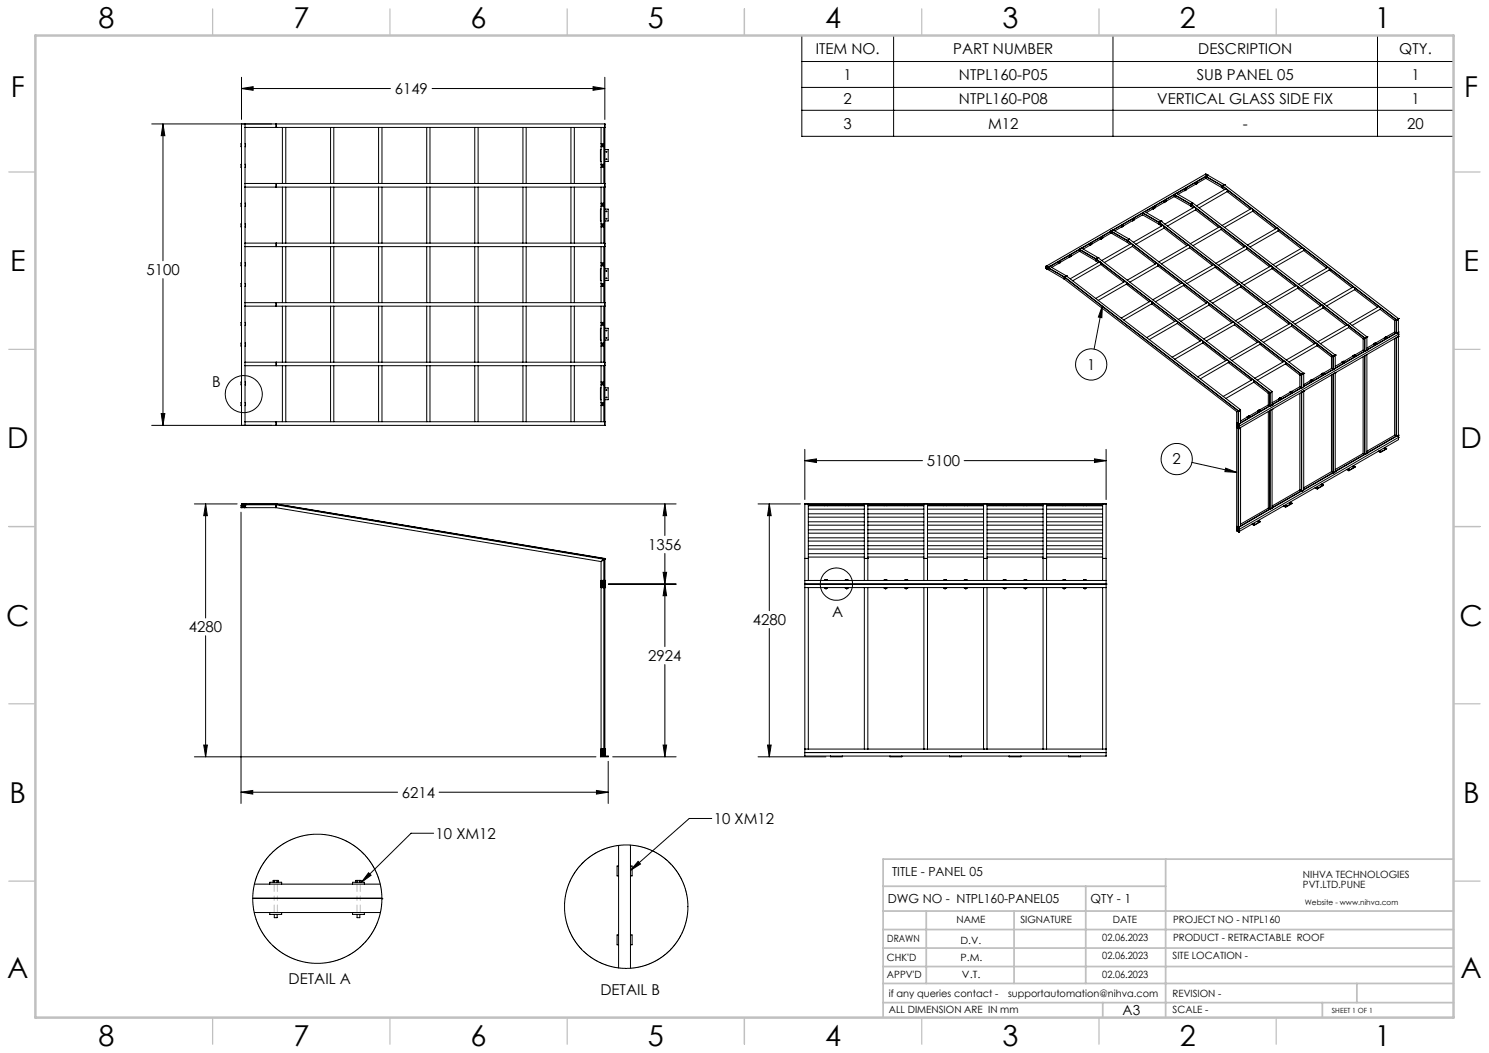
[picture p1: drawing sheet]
<svg xmlns="http://www.w3.org/2000/svg" width="420mm" height="297mm" viewBox="0 0 420 297" stroke-linecap="round" stroke-linejoin="round" font-family="sans-serif">
<g fill="none" stroke="#000" stroke-width=".28">
<path d="M226.2 10h183.8v28.4h-183.8zM226.2 17.4h183.8M252.1 10v28.4M313.9 10v28.4M388.5 10v28.4M46 35l.5 3.3h-1zM46 35v38.6M68.1 25l3.3-.6v1.1zM68.1 21.8v11.9M68.1 25h42M68.2 35v85M69.1 35h.1"/>
<path d="M69.1 35.9h.1M69.1 35v84.9M69.1 35.9h101.5M77.9 35h.1M77.9 35.9h.1M77.9 35v.9M79.7 35.9v15.8M80.6 35.9v15.8M93.2 35.9v15.8M94.2 35.9v15.8M106.8 35.9v15.8M107.7 35.9v15.8"/>
<path d="M120.4 35.9v15.8M121.3 35.9v15.8M121.9 25h48.7M133.9 35.9v15.8M134.9 35.9v15.8M147.5 35.9v15.8M148.4 35.9v15.8M161 35.9v15.8M162 35.9v15.8M167.3 24.4l3.3 .6-3.3 .5zM169.5 35.9v15.8M170.3 35.9v15.8"/>
<path d="M170.5 35.9v15.8M170.6 35.9h.1M170.6 35h.1M170.6 35h-127.8M170.6 21.8v11.9M170.6 35v85M226.2 24.7h183.8M226.2 31.1h183.8M68.1 40.5h-.1l.1 .9M68.1 46.4h-.1l.1 .8M68.1 57.3h-.1l.1 .9M69.1 52.7v.1"/>
<path d="M69.1 51.7v.1M69.1 52.8h101.5M69.1 51.7h101.5M69.1 57.3h.2l-.2 .9M69.1 40.5h.2l-.2 .9M69.1 46.4h.2l-.2 .8M77.9 52.7v.1M77.9 51.7v.1M77.9 51.8v.9M79.7 52.8v15.8M80.6 52.8v15.8M93.2 52.8v15.8"/>
<path d="M94.2 52.8v15.8M106.8 52.8v15.8M107.7 52.8v15.8M120.4 52.8v15.8M121.3 52.8v15.8M133.9 52.8v15.8M134.9 52.8v15.8M147.5 52.8v15.8M148.4 52.8v15.8M161 52.8v15.8M162 52.8v15.8M169.5 52.8v15.8"/>
<path d="M169.5 42.2h-.1v3.3h.1M169.5 59h-.1v3.3h.1M169.5 57.3h.7v.9h-.7M169.5 46.4h.7v.8h-.7M169.5 40.5h.7v.9h-.7M169.7 40.8h.3v.2l-.1 .1zM169.7 46.7h.3v.2h-.3zM169.7 57.6h.3v.3h-.3zM170.3 52.8v15.8M170.5 52.8v15.8M170.6 52.7h.1M170.6 51.7h.1"/>
<path d="M170.6 42.2h1v3.3h-1M170.6 59h1v3.3h-1M322.8 59.7l-.5 .3M322.8 59.7h.1M322.8 59.7l4.7 2.7M325.3 58.9l-1.9 1.1M325.3 58.5h.1M325.3 58.9h.1M325.3 58.5v.4M325.5 58.6h.1zM325.5 58.6h.1M325.8 58.3l-.5 .2"/>
<path d="M325.8 58.3v.4l-.5 .2M328.3 57.1l-2.5 1.5M328.3 56.7v.4M328.3 56.7l.1 .1M328.3 57.1h.1M328.4 56.8v.3M328.7 56.8h.1M328.6 56.8h.1M328.9 56.5v.4l-.5 .2M328.9 56.5l-.6 .2M328.9 56.5l-.5 .3M331.2 54.8h.1"/>
<path d="M331.2 54.9h.1M331.2 55h.1M331.2 55.5h.1M331.2 54.9l4.7 2.6M331.2 55l4.7 2.6M331.2 55.5l4.6 2.6M331.2 54.9l-8.3 4.8M331.2 55.5l-2.3 1.3M331.2 54.8v.1M331.2 55v.5M331.3 54.9l-8.4 4.8M331.3 54.9l-.1 .1"/>
<path d="M331.8 54.5l-.6 .3M331.8 54.5l4.6 2.7M334.2 53.7l-1.9 1.1M334.2 53.3v.1M334.2 53.8h.1M334.2 53.3v.5M334.2 53.4v.4M334.4 53.4h.1M334.7 53.1l-.5 .2M334.7 53.1l-.5 .3M334.7 53.1v.4l-.5 .3M335.8 58.1h.1"/>
<path d="M335.8 58.1l.7 .5M335.9 57.5h.1M335.9 57.6l-.1 .5M335.9 57.6h.1M335.9 57.5l49.1 37.8M335.9 57.6l1 .8M336 57.6h-.1M336.4 57.2h.1M336.4 57.2l-.5 .3M336.4 57.2l49.2 37.8M336.9 58.4l.4 .3M336.9 58.4l-8.3 4.8"/>
<path d="M337.2 59.2l6.5 5M337.2 59.2l-7.9 4.5M337.3 52l-2.6 1.4M337.3 52h.1M337.3 51.6v.4M337.3 51.6h.1M337.3 58.7v.1M337.3 58.7l6.8 5.3M337.3 58.8l-.1 .4M337.5 51.6h.1M337.8 51.4l-.5 .2M337.8 51.4v.3l-.5 .3"/>
<path d="M340.1 49.7h.1M340.1 49.8h.1M340.1 50.3h.1M340.1 49.7l4.7 2.7M340.1 50.3l4.6 2.7M340.1 49.8l-8.2 4.8M340.1 49.7l-8.3 4.8M340.1 50.3l-2.3 1.3M340.1 49.8v.5M340.1 49.8l4.7 2.7M340.6 49.4l-.5 .3M340.6 49.4h.1"/>
<path d="M340.6 49.4l-.5-.3-45 26M340.6 49.4l4.7 2.7M344.7 52.9v.1M344.7 53l.7 .5M344.8 52.5h.1M344.8 52.4h.1M344.8 52.4l49.1 37.8M344.8 52.5l-.1 .4M344.8 52.3v.1M344.8 52.5l1 .8M344.9 52.5h-.1M345.3 52.1h.1"/>
<path d="M345.3 52.1l49.1 37.7M345.3 52.1l-.5 .2M345.8 53.3l.4 .3M345.8 53.3l-8.3 4.8M346.1 54h.1M346.1 54l6.5 5M346.1 54l-7.9 4.6M346.2 53.6l6.8 5.2M346.2 53.6l-.1 .4M353 58.8l.4 .3-.1 .5M353 58.8h.1M353 58.8l-8.3 4.8"/>
<path d="M353.3 59.6h.1M353.3 59.6l6.5 5M353.3 59.6l-7.9 4.5M353.4 59.1l6.8 5.2M46 78.6v41.4M68.1 63.1h-.1l.1 .9M68.1 74.1h-.1l.1 .9M68.1 80h-.1l.1 .8M69.1 69.5v.1M69.1 69.6h101.5M69.1 68.6h101.5M69.1 74.1h.2l-.2 .9"/>
<path d="M69.1 63.1h.2l-.2 .9M69.1 80h.2l-.2 .8M77.9 69.5v.1M77.9 68.6v.9M79.7 69.6v15.8M80.6 69.6v15.8M93.2 69.6v15.8M94.2 69.6v15.8M106.8 69.6v15.8M107.7 69.6v15.8M120.4 69.6v15.8M121.3 69.6v15.8"/>
<path d="M133.9 69.6v15.8M134.9 69.6v15.8M147.5 69.6v15.8M148.4 69.6v15.8M161 69.6v15.8M162 69.6v15.8M169.5 69.6v15.8M169.5 75.8h-.1v3.3h.1M169.5 74.1h.7v.9h-.7M169.5 63.1h.7v.9h-.7M169.5 80h.7v.8h-.7M169.7 63.5l.2-.1 .1 .3h-.3z"/>
<path d="M169.7 74.5l.2-.1 .1 .2h-.3zM170.3 69.6v15.8M170.5 69.6v15.8M170.6 69.5h.1M170.6 68.6h.1M170.6 75.8h1v3.3h-1M295 75.7h.1M295 75.2h.1M295 75.1h.1M295.1 75.1h.1M295.1 75.3h.1M295.1 75.7h.1"/>
<path d="M295.1 75.7v.1M295.1 75.2l-.1 .5M295.1 75.1l.1 .1M295.1 75.1l.5 .3M295.1 75.8h.1M295.2 75.2h.1M295.2 75.7h.1M295.2 75.8h.1M295.2 75.3h.1M295.2 75.4h.1M295.2 75.3v.1M295.2 75.7v.1"/>
<path d="M295.2 75.2h-.2M295.2 75.7l-.1 .1M295.2 75.8l.3 .1M295.2 75.6l-.1 .1M295.2 75.2v.6M295.2 75.2l.1 .1M295.2 75.8l.1 .1M295.3 75.9h.1M295.3 75.3h.1M295.3 75.3v.6M295.4 75.3h.1M295.4 75.5h.1"/>
<path d="M295.4 75.9h.1M295.4 75.3v.6M295.4 75.5l.2 .1M295.5 75.3h.1M295.5 75.9h.1M295.5 75.5h.1M295.5 75.6h.1M295.5 75.3l.1 .1M295.5 75.5l.1 .1M295.5 75.5v.1M295.5 75.9v.1M295.6 75.4h.1"/>
<path d="M295.6 76h.1M295.6 75.6h.1M295.6 76l4.6 2.7M295.6 75.5h.1M295.6 75.4l4.6 2.7M295.6 75.5v.1M295.6 75.8l-.1 .1M295.6 75.5v.5M295.6 75.5l4.6 2.7M296.1 75.1l-.5 .3M296.1 75.1h.1M296.1 75.1l4.6 2.7"/>
<path d="M298.5 74.3l-1.8 1.1M298.5 73.9l.1 .1M298.5 74.3l.1 .1M298.5 73.9v.4M298.6 74v.4M298.8 74v.1zM298.8 74h.1M299 73.7l-.5 .2M299 73.7l-.4 .3M299 73.7v.4l-.4 .3M300.2 78.7h.1M300.2 78.7l48.6 37.4"/>
<path d="M300.2 78.2h.1M300.2 78.2v.5M300.2 78.1h.1M300.2 78.1l49.2 37.8M300.2 78.2l49 37.7M300.3 78.2h-.1M300.7 77.8h.1M300.7 77.8l49.2 37.8M300.7 77.8l-.5 .3M301.6 72.5l-2.6 1.5M301.6 72.1l.1 .1M301.6 72.5l.1 .1"/>
<path d="M301.6 72.1v.4M301.7 72.2v.4M301.9 72.2h.1M302.1 71.9l-.4 .3M302.1 71.9v.4l-.4 .3M302.1 71.9l-.5 .2M304.5 70.2v.1M304.5 70.3h.1M304.5 70.4h.1M304.5 70.9h.1M304.5 70.3l4.6 2.7M304.5 70.4l4.6 2.7"/>
<path d="M304.5 70.9l4.6 2.7M304.5 70.3l-8.4 4.8M304.5 70.9l-2.4 1.3M304.5 70.4v.5M304.5 70.4l-8.3 4.8M305 70l-.5 .2M305 70h.1M305 70l4.7 2.6M307.4 69.2l-1.9 1.1M307.4 68.8h.1M307.4 69.2h.1M307.4 68.8v.4"/>
<path d="M307.5 68.8v.4M307.7 68.9h.1M307.9 68.6v.4l-.4 .2M307.9 68.6l-.4 .2M307.9 68.6l-.5 .2M309.1 73.6h.1M309.1 73.6l.7 .5M309.1 73.1h.1M309.1 73h.1M309.1 73l49.1 37.7M309.1 73.1l1.1 .8M309.1 73.1v.5"/>
<path d="M309.2 72.9l-.1 .1M309.2 73.1h.1M309.7 72.6h.1M309.7 72.6l49.1 37.8M309.7 72.6l-.5 .3M310.2 73.9h.1M310.2 73.9l-8.3 4.7M310.2 73.9l.4 .3M310.5 74.6h.1M310.5 74.6l6.5 5M310.5 74.6l-7.9 4.6M310.5 67.4l-2.6 1.5"/>
<path d="M310.5 67h.1M310.5 67l.1 .4M310.6 74.2h.1M310.6 74.2l6.8 5.2M310.6 74.2l-.1 .4M310.6 67v.4M310.9 67.1h.1M310.8 67v.1M311 66.8l-.4 .2M311 66.8v.4l-.4 .2M311 66.8l-.5 .2M313.4 65.1h.1"/>
<path d="M313.4 65.2h.1M313.4 65.3h.1M313.4 65.7h.1M313.4 65.2l4.7 2.6M313.4 65.3l4.7 2.6M313.4 65.7l4.6 2.7M313.4 65.2l-8.4 4.8M313.4 65.7l-2.4 1.4M313.4 65.1v.1M313.4 65.3v.4M313.5 65.2l-8.4 4.8M313.5 65.2l-.1 .1"/>
<path d="M313.9 64.8h.1M313.9 64.8l4.7 2.7M313.9 64.8l-.5 .3M316.3 64l-1.8 1.1M316.3 63.6l.1 .1M316.3 64l.1 .1M316.3 63.6v.4M316.4 63.7v.4M316.6 63.8h.1M316.9 63.4l-.6 .2M316.9 63.4l-.5 .3M316.9 63.4v.4l-.5 .3"/>
<path d="M317.3 79.4h.1M317.3 79.4l-8.2 4.8M317.4 79.4l.3 .3M317.7 79.7v.4M317.7 79.7l6.9 5.2M318 68.4h.1M318 67.9h.1M318 68.4l.7 .5M318 67.9v.5M318.1 67.8h.1M318.1 67.8l49.1 37.8M318.1 67.9l1 .8"/>
<path d="M318.1 67.9h.1M318.6 67.5h.1M318.6 67.5l-.5 .3M318.6 67.5l49.1 37.8M319.1 68.7l.4 .4M319.1 68.7l-8.3 4.8M319.4 69.5h.1M319.4 69.5l6.5 5M319.4 69.5l-7.9 4.5M319.4 62.2l-2.5 1.5M319.4 61.8l.1 .1M319.4 61.8l.1 .5"/>
<path d="M319.5 69l6.7 5.3M319.5 69.1l-.1 .4M319.5 61.9v.4M319.7 61.9h.1M319.9 61.6v.5l-.4 .2M319.9 61.6l-.4 .3M319.9 61.6l-.5 .2M322.3 60h.1M322.3 60.1h.1M322.3 60.6h.1M322.3 60l4.7 2.7M322.3 60.6l4.6 2.6"/>
<path d="M322.3 60l-8.4 4.8M322.3 60.6l-2.4 1.3M322.3 60.1v.5M322.3 60.1l4.7 2.7M322.4 60l-8.4 4.9M322.4 60.1h-.1M326.2 74.3h.1M326.2 74.3l-8.2 4.7M326.3 74.3l.4 .3M326.6 75h.1M326.6 75l6.5 5M326.6 75l-7.9 4.6"/>
<path d="M326.7 74.6l6.7 5.2M326.7 74.6l-.1 .4M326.9 63.2h.1M326.9 63.2l.7 .6M327 62.8h.1M327 62.7h.1M327 62.7l49.1 37.8M327 62.8l1 .8M327 62.8l-.1 .4M327 62.6v.1M327.1 62.8h-.1M327.5 62.4h.1"/>
<path d="M327.5 62.4l49.1 37.8M327.5 62.4l-.5 .2M328 63.6h.1M328 63.6l-8.3 4.7M328 63.6l.4 .3M328.3 64.3l6.5 5M328.3 64.3l-7.9 4.6M328.3 64.3h.1M328.4 63.9h.1M328.4 63.9l6.8 5.2M328.4 63.9l-.1 .4M333.4 79.8l.5 .3"/>
<path d="M333.4 79.8l-8.2 4.8M335.2 69.1h.1M335.2 69.1l-8.3 4.8M335.2 69.1l.4 .3M335.5 69.9l6.5 5M335.5 69.9l-7.9 4.5M335.6 69.4l-.1 .5M335.6 69.4l6.8 5.2M342.3 74.6l-8.2 4.8M342.3 74.6h.1M342.4 74.6l.4 .3M342.7 75.4h.1"/>
<path d="M342.7 75.4l6.5 5M342.7 75.4l-7.9 4.6M342.8 74.9h.1M342.8 75l6.8 5.1M342.8 75l-.1 .4M344.1 64l.4 .3M344.1 64l-8.3 4.7M344.4 64.7l6.5 5M344.4 64.7l-7.9 4.6M344.5 64.3l-.1 .4M344.5 64.3l6.8 5.2M351.3 69.5l.4 .3"/>
<path d="M351.3 69.5l-8.3 4.8M351.6 70.2v.1M351.6 70.3l6.5 4.9M351.6 70.3l-7.9 4.5M351.7 69.8l6.8 5.2M351.7 69.8l-.1 .4M358.5 75l.4 .3M358.5 75l-8.3 4.8M358.8 75.8h.1M358.8 75.8l6.5 4.9M358.8 75.8l-7.9 4.6M358.9 75.3l6.8 5.2"/>
<path d="M358.9 75.3l-.1 .5M360.2 64.3h.1M360.2 64.3l-8.3 4.8M360.2 64.3l.4 .4M360.5 65.1l6.5 5M360.5 65.1l-7.9 4.6M360.5 65.1h.1M360.6 64.7l-.1 .4M360.6 64.7l6.8 5.2M367.4 69.9l-8.3 4.7M367.4 69.9l.4 .3M367.7 70.7l6.5 4.9"/>
<path d="M367.7 70.7l-7.9 4.5M367.8 70.2l-.1 .5M367.8 70.2l6.8 5.2M374.6 75.4l-8.3 4.8M374.6 75.4l.4 .3M374.9 76.2h.1M374.9 76.2l6.5 4.9M374.9 76.2l-7.9 4.5M375 75.7l-.1 .5M375 75.7l6.8 5.2M68.1 90.9h-.1l.1 .9M68.1 96.8h-.1l.1 .8"/>
<path d="M69.1 85.4h.1M69.1 86.3h101.5M69.1 85.4h101.5M69.1 90.9h.2l-.2 .9M69.1 96.8h.2l-.2 .8M77.9 85.4h.1M77.9 86.3h.1M77.9 85.4v.9M79.7 86.4v15.8M80.6 86.4v15.8M93.2 86.4v15.8M94.2 86.4v15.8"/>
<path d="M106.8 86.4v15.8M107.7 86.4v15.8M120.4 86.4v15.8M121.3 86.4v15.8M133.9 86.4v15.8M134.9 86.4v15.8M147.5 86.4v15.8M148.4 86.4v15.8M161 86.4v15.8M162 86.4v15.8M169.5 86.4v15.8M169.5 92.6h-.1v3.3h.1"/>
<path d="M169.5 90.9h.7v.9h-.7M169.5 96.8h.7v.8h-.7M169.7 80.3l.2-.1 .1 .3-.1 .1zM169.7 91.3l.2-.1 .1 .2-.1 .1zM169.7 97.1h.3v.2l-.1 .1zM170.3 86.4v15.8M170.5 86.4v15.8M170.6 85.4h.1M170.6 92.6h1v3.3h-1M310.9 86.3l-.1 3.3-1-.2zM310.9 86.3l-2.3 12.2M317.7 80.1h.1"/>
<path d="M317.7 80.1l6.5 5M317.7 80.1l-7.9 4.6M324.6 84.9l-8.3 4.8M324.6 84.9l.3 .3M324.9 85.7l6.5 5M324.9 85.7l-7.9 4.5M324.9 85.2h.1M324.9 85.3v.4M324.9 85.2l6.9 5.2M331.8 90.4l-8.3 4.8M331.8 90.4l.3 .3M332.1 91.2l6.5 5"/>
<path d="M332.1 91.2l-7.9 4.6M332.1 90.7v.5M332.1 90.8l6.8 5.2M333.8 80.5h.1M333.8 80.5l6.5 5M333.8 80.5l-7.9 4.6M333.9 80.1l6.7 5.2M333.9 80.1l-.1 .4M338.9 96l.4 .3M338.9 96l-8.3 4.7M339.3 96.7l6.5 5M339.3 96.7l-7.9 4.6"/>
<path d="M339.3 96.3v.4M339.3 96.3l6.8 5.2M340.6 85.3l.5 .3-.1 .5M340.6 85.3h.1M340.6 85.3l-8.2 4.8M341 86.1h.1M341 86.1l6.5 4.9M341 86.1l-7.9 4.5M341.1 85.6l6.7 5.2M347.8 90.8l.5 .4M347.8 90.8h.1M347.8 90.8l-8.3 4.8"/>
<path d="M348.2 91.6h.1M348.2 91.6l6.4 5M348.2 91.6l-7.9 4.6M348.3 91.2l6.7 5.2M348.3 91.2l-.1 .4M349.5 80.1h.1M349.5 80.1l-8.2 4.8M349.6 80.2l.4 .3M349.9 80.9h.1M349.9 80.9l6.5 5M349.9 80.9l-7.9 4.6M350 80.5l-.1 .4"/>
<path d="M350 80.5l6.8 5.2M355 96.4l.5 .3-.1 .4M355 96.4h.1M355 96.4l-8.3 4.7M355.4 97.1h.1M355.4 97.1l6.4 5M355.4 97.1l-7.9 4.6M355.5 96.7l6.7 5.2M356.7 85.7h.1M356.7 85.7l-8.2 4.8M356.8 85.7l.4 .3M357.1 86.5h.1"/>
<path d="M357.1 86.5l6.5 4.9M357.1 86.5l-7.9 4.5M357.2 86h.1M357.2 86l6.7 5.2M357.2 86l-.1 .5M363.9 91.2h.1M363.9 91.2l-8.2 4.8M364 91.2l.3 .3M364.3 92l6.5 5M364.3 92l-7.9 4.6M364.3 91.5v.5M364.3 91.5l6.8 5.3"/>
<path d="M365.7 80.5l.3 .4M365.7 80.5l-8.3 4.8M366 81.3h.1M366 81.3l6.5 5M366 81.3l-7.9 4.6M366 80.9h.1M366.1 80.9l6.8 5.2M366.1 80.9l-.1 .4M371.1 96.8h.1M371.1 96.8l-8.3 4.7M371.2 96.8l.3 .3M371.5 97.5l4.1 3.1"/>
<path d="M371.5 97.5h.1M371.5 97.5l-7.9 4.6M371.5 97.1l4.5 3.4M371.5 97.1v.4M372.9 86.1h.1M372.9 86.1l-8.3 4.8M372.9 86.1l.3 .3M373.2 86.9h.1M373.2 86.9l6.5 4.9M373.2 86.9l-7.9 4.5M373.2 86.4v.5M373.3 86.4l6.7 5.2"/>
<path d="M380 91.6l.5 .4M380 91.6h.1M380 91.6l-8.2 4.8M380.4 92.4h.1M380.4 92.4l4.1 3.1M380.4 92.4l-7.9 4.5M380.5 91.9l4.4 3.5M380.5 92l-.1 .4M381.8 81l-8.3 4.7M381.8 81l.4 .2M382.1 81.7l6.5 5M382.1 81.7l-7.9 4.6"/>
<path d="M382.2 81.2l-.1 .5M382.2 81.2l6.7 5.3M384.5 95.5h.1M384.5 98.8h.1M384.5 95.5v3.3M384.5 98.8l-2.4 1.4M384.5 98.8l.4 .2M384.9 95.4h.1M384.9 99h.1M384.9 95.4l-.4 .1M384.9 95.4v3.6M385 95.3h.1"/>
<path d="M385 99.1h.1M385 95.3v3.8M385 99.1l-8.4 4.8M385 99l-8.4 4.8M385 95.3l-.1 .1M385 99h-.1M385.1 95.3h-.1M385.6 95h.1M385.6 98.8h.1M385.6 95v3.8M385.6 95l-.5 .3M385.6 98.8l-.5 .3"/>
<path d="M387.4 97.1l-1.8 1.1M387.4 97.1l.4 .2M387.4 97v.1M387.4 97l.4 .2M387.7 96.9v.1M387.7 96.9h.2M387.7 96.9h.1M387.7 97h.1M387.8 97.2v.1M387.8 97h-.1M387.8 97h.1M387.9 96.9l-.1 .1"/>
<path d="M388.2 96.9l-.4 .3M388.2 96.9l-.3-.2-.5 .3M388.2 96.9l-.4 .4M388.9 86.5h.1M388.9 86.5l-8.2 4.8M389 86.5l.4 .3M389.3 87.2h.1M389.3 87.2l4.1 3.2M389.3 87.2l-7.9 4.6M389.4 86.8h.1M389.4 86.8l4.4 3.4M389.4 86.8l-.1 .4"/>
<path d="M390.5 95.3l-2.6 1.5M390.5 95.2l.4 .2M390.5 95.2v.1M390.5 95.3l.4 .2M390.8 95.2h.1M390.9 95.4v.1M390.9 95.2h.1M391.1 95.1h-.3l.1 .1M391.1 95.1l-.2 .1M391.3 95.2l-.4 .2M391.3 95.2l-.4-.2-.4 .2M391.3 95.2l-.4 .3"/>
<path d="M393.4 90.4h.1M393.4 90.4v3.3M393.4 95.5v27.3M393.4 93.7l-2.3 1.3M393.4 93.7l.4 .2M393.8 90.2h.1M393.8 93.9h.1M393.8 90.2v3.7M393.8 95.2v27.8M393.8 90.2l-.4 .2M393.9 90.2h-.1M393.9 90.2h.1"/>
<path d="M393.9 93.9h.1M393.9 90.2v3.7M393.9 93.9l-8.3 4.9M393.9 93.8l-8.3 4.9M393.9 93.8l-.1 .1M393.9 90.1v.1M394.4 89.8h.1M394.4 93.7l-.5 .2M394.4 93.7h.1M394.4 94.9l-.5 .3v27.8M394.4 94.3h.1M394.4 89.8l.1 34.2"/>
<path d="M394.4 89.8l-.5 .3M394.5 94.3l-45.1 26M394.5 94.9h.1M394.5 94.3h.1M394.5 94.9l-45.1 26M45.5 116.7h1l-.5 3.3zM68.1 107.7h-.1l.1 .8M68.1 113.6h-.1l.1 .8M69.1 119.9v.1M69.1 119h.1M69.1 103.1h101.5M69.1 102.2h.1"/>
<path d="M69.1 119h101.5M69.1 102.2h101.5M69.1 107.7h.2l-.2 .8M69.1 113.6h.2l-.2 .8M77.9 119.9v.1M77.9 119h.1M77.9 102.2h.1M77.9 102.2v.9M77.9 119v.9M79.7 103.1v15.9M80.6 103.1v15.9M93.2 103.1v15.9"/>
<path d="M94.2 103.1v15.9M106.8 103.1v15.9M107.7 103.1v15.9M120.4 103.1v15.9M121.3 103.1v15.9M133.9 103.1v15.9M134.9 103.1v15.9M147.5 103.1v15.9M148.4 103.1v15.9M161 103.1v15.9M162 103.1v15.9M169.5 103.1v15.9"/>
<path d="M169.5 109.4h-.1v3.3h.1M169.5 113.6h.7v.8h-.7M169.5 107.7h.7v.8h-.7M169.7 108.1l.2-.2 .1 .3-.1 .1zM169.7 113.9h.3v.2h-.3zM170.3 103.1v15.9M170.5 103.1v15.9M170.6 119.9h.1M170.6 119h.1M170.6 102.2h.1M170.6 120h.1M170.6 120h-127.8"/>
<path d="M170.6 103.1h.1M170.6 109.4h1v3.3h-1M346.1 101.5l.4 .3M346.1 101.5l-8.3 4.8M346.5 102.3h.1M346.5 102.3l6.5 4.9M346.5 102.3l-7.9 4.6M346.5 101.8h.1M346.5 101.8l6.8 5.2M346.5 101.8v.5M348.8 120h.1M348.8 119.4h.1"/>
<path d="M348.8 116.1h.1M348.8 119.3l.1 .1M348.8 119.9h.1M348.8 119.8l.1 .1M348.8 119.5h.1M348.8 116.1v3.3M348.8 119.5v.3M348.8 119.9v.1M348.9 119.8h.1M348.9 119.6h.1M348.9 119.4h.1M348.9 119.4v.1"/>
<path d="M348.9 119.4l-.1 .1M348.9 119.9h-.1M348.9 119.4l.3 .2M348.9 120l.3 .2M348.9 119.8l.3 .2M348.9 119.8v.1M348.9 119.6l.5 .3M348.9 119.7l.5 .3M348.9 119.6l.3 .2M348.9 119.5h.1M348.9 119.9h.1M349 119.5l-.1 .1"/>
<path d="M349 119.9h-.1M349.2 119.7h.1M349.2 120h.1M349.2 119.8h.1M349.2 119.6h.1M349.2 119.6v.2M349.2 120v.2M349.2 115.9h.1M349.2 115.9v3.9M349.2 120v.4M349.2 115.9l-.3 .2M349.2 119.8l.2 .1"/>
<path d="M349.2 120h.2M349.3 115.9h-.1M349.4 119.7h.1M349.4 115.9h.1M349.4 119.9h.1M349.4 119.8h.1M349.4 115.9v34.1M349.4 119.6h-.2M349.4 115.8v.1M349.4 119.7v1.2M349.9 115.6h.1M349.9 119.4h.1"/>
<path d="M349.9 115.6l-.5 .2M349.9 119.4l-.5 .3M349.9 115.6v3.8M351.8 117.6l-1.9 1.1M351.8 117.6l.3 .3M351.8 117.6h.1M351.8 117.6l.3 .2M352 117.4l.1 .1M352 117.4l.3 .1M352 117.4l.1 .2M352.1 117.5h.1M352.1 117.5v.1"/>
<path d="M352.1 117.6h.1M352.1 117.8v.1M352.2 117.5v.1M352.3 117.5h-.1M352.3 117.5l-.1 .1M352.6 117.5l-.5 .4M352.6 117.5l-.5 .3M352.6 117.5l-.4-.2-.4 .3M353.3 107l.4 .3M353.3 107l-8.3 4.8M353.7 107.8h.1M353.7 107.8l4.1 3.1"/>
<path d="M353.7 107.8l-7.9 4.6M353.7 107.3v.5M353.7 107.3l4.5 3.5M354.9 115.8l.3 .3M354.9 115.8l.3 .2M354.9 115.9l-2.6 1.5M355.1 115.7h.3M355.1 115.7l.1 .1M355.1 115.7h.1M355.2 115.8h.1M355.2 116v.1M355.3 115.7l-.1 .1"/>
<path d="M355.3 115.7v.1M355.4 115.7h-.1M355.4 115.7l-.1 .1M355.7 115.7l-.5 .3M355.7 115.7l-.5 .4M355.7 115.7l-.4-.2-.4 .3M357.8 110.9h.1M357.8 114.2h.1M357.8 110.9v3.3M357.8 116.1v27.2M357.8 114.2l-2.4 1.4M357.8 114.2l.3 .2"/>
<path d="M358.1 114.4h.1M358.1 110.8l-.3 .1M358.2 110.8h-.1M358.2 110.8h.1M358.2 114.4h.1M358.2 110.8v3.6M358.2 115.8v27.8M358.2 114.4l-8.3 4.8M358.2 110.7h.1M358.2 114.5h.1M358.2 110.7v3.8M358.2 114.5l-8.3 4.8"/>
<path d="M358.2 110.7v.1M358.3 110.7h.1M358.3 114.5h.1M358.3 115.7h.1M358.8 110.4v.1M358.8 114.2h.1M358.8 115.5h.1M358.8 110.4v3.8M358.8 115.5v27.9l-.5 .2M358.8 110.5l-.5 .2M358.8 114.2l-.5 .3M358.8 115.5l-.5 .2"/>
<path d="M360.7 112.4l.3 .2M360.7 112.4l.3 .3M360.7 112.5l-1.9 1.1M361 112.4h.1M361 112.6v.1M361.1 112.4v.1M361.2 112.4l-.2-.1 .1 .2M361.2 112.4h-.1M361.2 112.4l-.1 .1M361.5 112.4l-.5 .2M361.5 112.4l-.4-.2-.4 .2M361.5 112.4l-.5 .3"/>
<path d="M362.2 101.9h.1M362.2 101.9l-8.3 4.8M362.2 101.9l.4 .3M362.6 102.7h.1M362.6 102.7l4 3.1M362.6 102.7l-8 4.5M362.6 102.2v.5M362.6 102.2l4.5 3.4M363.8 110.7l-2.6 1.5M363.8 110.6l.3 .2M363.8 110.6v.1M363.8 110.7l.3 .2"/>
<path d="M364.1 110.6h.1M364.1 110.8v.1M364.2 110.6v.1M364.3 110.6l-.2-.1 .1 .2M364.3 110.6h-.1M364.3 110.6l-.1 .1M364.6 110.6l-.5 .3M364.6 110.6l-.5 .2M364.6 110.6l-.4-.2-.4 .2M366.6 105.8h.1M366.6 105.8l.1 3.3M366.6 110.9l.1 27.3"/>
<path d="M366.7 109.1l-2.4 1.3M366.7 109.1l.4 .2M367.1 105.7h.1M367.1 105.6h.1M367.1 109.3h.1M367.1 105.7l-.4 .1M367.1 105.6v3.7M367.1 110.7v27.7M367.2 105.6h.1M367.2 109.4h.1M367.2 105.6v3.8M367.2 110.6v27.9"/>
<path d="M367.2 109.4l-8.4 4.8M367.2 109.3l-8.4 4.8M367.2 105.6h-.1M367.2 109.3h-.1M367.2 110.6h.1M367.7 105.3h.1M367.7 109.1h.1M367.7 110.3h.1M367.7 105.3v3.8M367.7 110.3v27.9M367.7 105.3l-.5 .3M367.7 109.1l-.5 .3"/>
<path d="M367.7 110.3l-.5 .3M369.6 107.4l-1.9 1.1M369.6 107.3l.4 .2M369.6 107.4l.4 .2M369.6 107.3v.1M369.9 107.2h.1M369.9 107.2h.2M369.9 107.2v.1M369.9 107.3h.1M370 107.5v.1M370 107.2v.1M370.1 107.2h-.1"/>
<path d="M370.1 107.2l-.1 .1M370.4 107.2l-.4 .3M370.4 107.2l-.4 .4M370.4 107.2l-.4-.2-.4 .3M372.7 105.6l-2.6 1.5M372.7 105.5v.1M372.7 105.5l.4 .2M372.7 105.6l.4 .2M373 105.4l.1 .1M373.1 105.7v.1M373.1 105.5h.1M373.2 105.4h-.2l.1 .1"/>
<path d="M373.2 105.4l-.1 .1M373.5 105.4l-.4 .4M373.5 105.4l-.4 .3M373.5 105.4l-.4-.2-.4 .3M375.6 103.9h.1M375.6 100.6v3.3M375.6 105.8v27.2M375.6 103.9l-2.4 1.4M375.6 103.9l.4 .3M376 100.5h.1M376 104.2h.1M376 100.5v3.7"/>
<path d="M376 105.5v27.8M376 100.5l-.4 .1M376.1 100.4l-.1 .1M376.1 100.5h.1M376.1 104.2h.1M376.1 100.5v3.7M376.1 104.2l-8.4 4.8M376.1 104.1l-8.4 4.8M376.1 104.1h-.1M376.1 100.4v.1M376.6 100.2h.1M376.6 104l-.5 .2"/>
<path d="M376.6 103.9v.1M376.6 105.2l-.5 .3v27.8M376.6 105.2h.1M376.6 100.2v3.7M376.6 105.2v27.9M376.6 100.2l-.5 .2M378.5 102.1l.3 .2M378.5 102.1l.3 .3M378.5 102.2l-1.9 1.1M378.8 102v.2M378.8 102l.2 .1M378.8 102v.1"/>
<path d="M378.8 102.2h.2M378.8 102.3v.1M379 102.1v.1M379 102.1h.1M379.3 102.1l-.5 .2M379.3 102.1l-.3-.2-.5 .2M379.3 102.1l-.5 .3M381.6 100.4l-2.6 1.5M381.6 100.4l.4 .2M381.6 100.4h.1M381.9 100.2l.2 .1M381.9 100.2v.1"/>
<path d="M381.9 100.2v.2M381.9 100.3h.1M381.9 100.3v.1M381.9 100.4h.1M382 100.6h.1M382 100.3v.1M382.1 100.3h-.1M382.1 100.3l-.1 .1M382.4 100.3l-.4 .3M382.4 100.3l-.3-.2-.5 .3M384.5 100.6v27.3M384.9 100.4v27.7"/>
<path d="M385 100.3v27.9M385 100.3h.1M385.1 100.3l.5-.3v27.9M227 129.9l3.3-.5v1.1zM227 126.7v14.2M227 129.9h33.2M272 129.9h40M308.7 129.4l3.3 .5-3.3 .6zM312 126.7v14.2M336.2 130.4l12.7 2.8M345.7 132l3.2 1.2-3.4-.2zM348.8 120.5h.1"/>
<path d="M348.9 120.5h.1M348.8 120.1h.1M348.8 120.1v.3M348.8 120.5v28M348.9 120v.1M348.9 120.6h.1M348.9 120.4h.1M348.9 120.2h.1M348.9 120h.1M348.9 120v.2M348.9 120.5h-.1M348.9 120.6l.3 .2"/>
<path d="M348.9 120.4l.3 .2M348.9 120.4v.1M348.9 120.2l.5 .3M348.9 120.4l.5 .2M348.9 120.2l.3 .2M349 120.1l-.1 .1M349 120.5h-.1M349.2 120.6h.1M349.2 120.3h.1M349.2 120.6v.1M349.2 120.3v.1M349.2 120.8h.1"/>
<path d="M349.2 120.7h.1M349.2 120.4h.1M349.2 120.2h.1M349.2 120.2v.2M349.2 120.6v.2M349.2 120.6l.2 28.4M349.2 120.4l.2 .1M349.2 120.6h.2M349.4 120.3h.1M349.4 120.9h.1M349.4 120.5h.1M349.4 120.4h.1"/>
<path d="M349.4 120.8h.1M349.4 120.6h.1M349.4 120.1l-.2 .1M349.4 120h.1M349.4 120.8h-.2M349.9 120.6h.1M349.9 120.6l-.5 .3M349.9 120.6v27.9M366.7 138.2l-7.9 4.5M366.7 138.2l.4 .2M367.1 138.4h.1M367.2 138.5h.1"/>
<path d="M367.2 138.5l-8.4 4.8M367.2 138.4l-8.4 4.8M367.2 138.4h-.1M367.7 138.2h.1M367.7 138.2l-.5 .3M370.9 137.6l.6 .3M371 137.5l.5 .3M371.5 137.8v.1M372.6 136.8h.2zM372.8 136.5l.5 .3M373.3 136.8l-1.8 1.1M373.3 136.8l-1.8 1"/>
<path d="M375.6 133h.1M375.6 133l-7.9 4.6M375.6 133l.4 .3M376 133.3h.1M376 133.2l-8.3 4.9M376.1 133.3h.1M376.1 133.3l-8.4 4.9M376.6 133.1l-.5 .2M376.6 133.1h.1M379.8 132.4l.7 .4M379.9 132.4l.6 .3M380.5 132.7v.1"/>
<path d="M381.5 131.7h.2zM381.7 131.3l.5 .4M382.2 131.7l-1.7 1.1M382.2 131.7l-1.7 1M384.5 127.9l-7.9 4.5M384.5 127.9l.4 .2M384.9 128.1h.1M384.9 128.1l-8.3 4.8M385 128.2h.1M385 128.2l-8.4 4.8M385.6 127.9h.1M385.6 127.9l-.5 .3"/>
<path d="M388.8 127.3l.6 .3M388.9 127.2l.5 .3M389.4 127.1l.1 .1zM389.4 127.5v.1M390.6 126.2l.5 .3M391.1 126.5l-1.7 1.1M391.1 126.5l-1.7 1M393.4 122.8h.1M393.4 122.8l-7.8 4.5M393.4 122.8l.4 .2M393.8 123h.1M393.8 123l-8.2 4.8"/>
<path d="M393.9 123h.1M393.9 123l-8.3 4.9M394.4 122.8l-.5 .2M394.4 122.8h.1M394.4 123.4h.1M394.5 123.4h.1M394.5 124h.1M394.5 123.4l-45.1 26M394.5 124l-45.1 26M54.8 142.1h12.1M58 142.1l.5 3.3h-1zM58 142.1v32.2"/>
<path d="M68 144.5v82.1M68.1 142.5l-.1 .7h.9M68.1 143.2h.1M68.1 142.2h.1M68.2 142.4l-.1 .8M68.2 142.4h.1M68.2 142.2h.1M68.2 143.1h.1M68.2 142.1l-.1 .1M68.2 142.4v.7M68.3 142.2h.1M68.3 142.6h.1"/>
<path d="M68.3 142.4h.1M68.3 142.2h.2M68.3 142.4v.2M68.4 143l-.2 .1M68.4 143.1h.1M68.4 142.4h.1M68.4 142.6h.1M68.4 143h.1M68.4 142.4v.2M68.4 143v.1M68.4 143.1h.5M68.5 142.4h.1"/>
<path d="M68.5 142.2h.1M68.5 143.1h.1M68.5 142.4h-.3M68.5 142.2v.9M68.5 142.2h.2M68.7 143.1h.1M68.8 142.2h.1M68.8 142.4h.1M68.8 142.2l-.1 .9M68.9 143h.1M68.9 143l.1 .1M68.9 142.4v.2"/>
<path d="M68.9 143v.1M68.9 142.2h.1M68.9 143.2h8.9M68.9 142.4h.1M68.9 142.6h.1M68.9 142.2h-.1M69 143.1h.1M69.1 143.2h.1M69.1 142.4h.1M69.1 143.1h.1M69.1 142.2h.1M69.1 142.4h8.8"/>
<path d="M69.1 142.2h8.8M69.1 142.4h-.3M69.1 142.1v.1M69.1 142.2v1M77.8 143.2h.1M77.8 143.2l91.7 15.2M77.9 142.4h.1M77.9 142.2h.1M77.9 142.1v.1M77.9 142.4l-.1 .8M77.9 142.2v.2M77.9 142.4l92.4 15.3"/>
<path d="M77.9 142.2l92.6 15.4M77.9 142.1l92.7 15.4M169.5 158.4h.1M169.5 158.4l.1 7.1M170.3 157.7h.1M170.3 157.7l-.7 .7M170.3 157.7v6.4M170.5 157.6h.1M170.5 157.6l-.2 .1M170.5 157.6v6.5M170.6 157.5h.1M170.6 157.5l-.1 .1"/>
<path d="M170.6 157.5v54.7M187.5 142.1l.5 3.3h-1zM187.5 142.1v9M187.5 156.1v26.3M190.7 142.1l-122.5 .1M213.8 142.1h12M217 142.1l.5 3.3h-1zM217 142.1v30.2M227 142.1v.1M227 142.1h85M227 142.2v70M228 157.5h-1"/>
<path d="M228 142.2h.1M228 157.5h.1M228 142.4h15.8M228 142.2h15.8M228 145.9h15.8M228 144.9h15.8M228 148.1h15.8M228 147.2h15.8M228 150.4h15.8M228 149.4h15.8M228 143.6h15.8M228 142.7h15.8"/>
<path d="M228 154.9h15.8M228 153.9h15.8M228 157.1h15.8M228 156.2h15.8M228 152.6h15.8M228 151.7h15.8M228 142.2v21.5M232.6 142.7v-.2l.8 .2M238.4 142.7v-.2l.9 .2M243.8 142.1v21.6M244.8 157.5h-1M244.8 142.1v.1"/>
<path d="M244.8 157.5h.1M244.8 142.2h.1M244.8 142.4h15.8M244.8 142.2h15.8M244.8 145.9h15.8M244.8 144.9h15.8M244.8 148.1h15.8M244.8 147.2h15.8M244.8 150.4h15.8M244.8 149.4h15.8M244.8 143.6h15.8M244.8 142.7h15.8"/>
<path d="M244.8 154.9h15.8M244.8 153.9h15.8M244.8 157.1h15.8M244.8 156.2h15.8M244.8 152.6h15.8M244.8 151.7h15.8M244.8 142.2v21.5M249.4 142.7v-.2l.8 .2M255.2 142.7v-.2l.8 .2M260.6 142.2v21.5M260.6 142.1v.1M260.6 157.5h.1"/>
<path d="M260.6 157.5h1M261.6 142.2h.1M261.6 157.5h.1M261.6 142.4h15.8M261.6 142.2h15.8M261.6 145.9h15.8M261.6 144.9h15.8M261.6 148.1h15.8M261.6 147.2h15.8M261.6 150.4h15.8M261.6 149.4h15.8M261.6 143.6h15.8"/>
<path d="M261.6 142.7h15.8M261.6 154.9h15.8M261.6 153.9h15.8M261.6 157.1h15.8M261.6 156.2h15.8M261.6 152.6h15.8M261.6 151.7h15.8M261.6 142.2v21.5M266.2 142.7v-.2l.8 .2M272 142.7v-.2l.8 .2M277.4 142.1v.1M277.4 157.5h.1"/>
<path d="M277.4 157.5h1M277.4 142.2v21.5M278.4 142.2h.1M278.4 157.5h.1M278.4 142.4h15.8M278.4 142.2h15.8M278.4 145.9h15.8M278.4 144.9h15.8M278.4 148.1h15.8M278.4 147.2h15.8M278.4 150.4h15.8M278.4 149.4h15.8"/>
<path d="M278.4 143.6h15.8M278.4 142.7h15.8M278.4 154.9h15.8M278.4 153.9h15.8M278.4 157.1h15.8M278.4 156.2h15.8M278.4 152.6h15.8M278.4 151.7h15.8M278.4 142.2v21.5M283 142.7v-.2l.8 .2M288.8 142.7v-.2l.8 .2M294.2 142.2h.1"/>
<path d="M294.2 142.2l.1 21.5M295.2 157.5h-1M295.2 142.2h.1M295.2 157.5h.1M295.2 142.4h15.8M295.2 142.2h15.8M295.2 145.9h15.8M295.2 144.9h15.8M295.2 148.1h15.8M295.2 147.2h15.8M295.2 150.4h15.8M295.2 149.4h15.8"/>
<path d="M295.2 143.6h15.8M295.2 142.7h15.8M295.2 154.9h15.8M295.2 153.9h15.8M295.2 157.1h15.8M295.2 156.2h15.8M295.2 152.6h15.8M295.2 151.7h15.8M295.2 142.2v21.5M299.8 142.7v-.2l.8 .2M305.6 142.7v-.2l.8 .2M311 142.1v21.6"/>
<path d="M312 157.5h-1M312 142.1v.1M312 157.5h.1M312 142.2h.1M312 142.2v70M348.8 148.5h.1M348.8 149.1h.1M348.8 148.5l.1 .1M348.8 149l.1 .1M348.8 149h.1M348.8 148.9l.1 .1M348.8 148.6h.1"/>
<path d="M348.8 149.2h.1M348.8 149.7h.1M348.8 149.6h.1M348.9 149.6h.1M348.8 148.6v.3M348.8 149v.2M348.8 149.2v.3M348.8 149.6v.1M348.9 148.6h.1M348.9 148.9h.1M348.9 148.7h.1M348.9 148.5v.1"/>
<path d="M348.9 149.2h.1M348.9 149.1h-.1M348.9 149.7h.1M348.9 149.5h.1M348.9 149.3h.1M348.9 149.1h.1M348.9 149.2v.1M348.9 149h-.1M348.9 149.2h-.1M348.9 149.6h-.1M348.9 148.5l.3 .2M348.9 149.1l.3 .2"/>
<path d="M348.9 148.9l.3 .2M348.9 148.9v.1M348.9 148.7l.5 .3M348.9 148.9l.5 .3M348.9 148.7l.3 .2M348.9 149.7l.3 .2M348.9 149.5l.3 .2M348.9 149.5v.1M348.9 149.3l.5 .3M348.9 149.5l.5 .3M348.9 149.3l.3 .2M348.9 149h.1"/>
<path d="M349 148.6l-.1 .1M349 149h-.1M349 149.2l-.1 .1M349 149.6h-.1M349.2 149.1v.1M349.2 149.1h.1M349.2 148.8h.1M349.2 149.7h.1M349.2 149.4h.1M349.2 149.7v.1M349.2 149.4v.1M349.2 149.3h.1"/>
<path d="M349.2 149.2h.1M349.2 148.9h.1M349.2 148.8v.1M349.2 148.7h.1M349.2 149.9h.1M349.2 149.8h.1M349.2 149.5h.1M349.2 148.7v.2M349.2 149.1v.4M349.2 149.7v.2M349.2 149.1l.2 .1M349.2 149.5l.2 .1"/>
<path d="M349.2 149.7l.2 .1M349.4 148.8h.1M349.4 149.4h.1M349.4 150h.1M349.4 149h.1M349.4 148.9h.1M349.4 149.3h.1M349.4 149.2h.1M349.4 149.6h.1M349.4 149.5h.1M349.4 149.9h.1M349.4 149.8h.1"/>
<path d="M349.4 148.7h-.2M349.4 149.3h-.2M349.4 149.9h-.2M349.4 148.8v.6M349.4 149.4v.6M349.9 148.5h.1M349.9 148.5l-.5 .3M353.1 147.8l.6 .4M353.2 147.8l.5 .3M353.7 147.7l.2 .1zM353.7 148.1v.1M354.8 147.1h.2z"/>
<path d="M355 146.8l.5 .3M355.5 147.1l-1.8 1.1M355.5 147.1l-1.8 1M357.8 143.3h.1M357.8 143.3l-7.9 4.5M357.8 143.3l.3 .3M358.1 143.6h.1M358.2 143.5h.1M358.2 143.5l-8.3 4.8M358.2 143.6h.1M358.2 143.6l-8.3 4.8M358.3 143.6h.1"/>
<path d="M362 142.7l.6 .4M362.1 142.7l.5 .2M362.6 142.9v.2M362.7 142.6h.1zM363.7 141.9l.2 .1zM363.9 141.6l.5 .3M364.4 141.9l-1.8 1M364.4 141.9l-1.8 1.2M58 179.3v34.2M169.6 163.7h.1M169.6 165.7h.1M169.6 164.7h.1"/>
<path d="M169.6 165.5v46.6M169.6 165.3v.1M169.6 165.4v.1M169.6 165.1h.1M169.6 165v.3M169.6 165h.1M169.6 165.1h.7M169.6 164.7v.1M169.6 164.8h.1M169.6 164.4h.7M169.6 164.4h.1M169.6 164.5h.1"/>
<path d="M169.6 164.6h.1M169.6 164.1h.1M169.6 164.3h.1M169.6 164h.1M169.6 163.8h.1M169.6 164.7h.7M169.6 165.7h1M169.6 165.3h.9M169.6 164v.1M169.6 164.1v.4M169.6 164.6v.1M169.6 165.1h.9"/>
<path d="M169.6 164.1h.9M169.6 164.3h.9M169.6 164.8l.1 .2M169.6 163.8v.2M169.6 165.5h.1M169.7 165.5h.1M169.7 165.5l-.1 .1M169.7 165h.1M169.7 164.5h.1M169.7 164.5l-.1 .1M169.8 163.8v1.9M170 163.8v1.9"/>
<path d="M170.2 165.5h.1M170.2 165h.1M170.2 164.5h.1M170.2 164h.1M170.3 165.7h.1M170.3 165.5h.1M170.3 165.3v.1M170.3 163.8h.1M170.3 165.4v.1M170.3 164.7v.1M170.3 164.1h-.7M170.3 163.9l-.1 .1"/>
<path d="M170.3 164.4v.3M170.3 164.8v.3M170.3 165.4v46.2M170.3 163.7h.1M170.3 164.7h.1M170.3 165.1h.1M170.3 164.1h.1M170.3 164.4h.1M170.3 165.1h.2M170.3 164.1h.2M170.3 164.4h.2M170.5 163.7h.1"/>
<path d="M170.5 165.7h.1M170.5 165.1h.1M170.5 165h.1M170.5 164.7v.6M170.5 164.7h.1M170.5 165.5h.1M170.5 165.3v.1M170.5 164.1h.1M170.5 164h.1M170.5 164.1v.6M170.5 164.5h.1M170.5 164.4h.1"/>
<path d="M170.5 164.3h.1M170.5 165.4v46.5M170.6 163.7h.1M170.6 165.7h.1M170.6 164.7h.1M170.6 163.7l-1 .1M171.6 164.7h19.1M187 161.4h1l-.5 3.3zM187.5 164.7l.5 3.3h-1zM217 177.3v36.2M227 163.7h85M227 165.7h85"/>
<path d="M227 164.7h.1M227 165.7h.1M227 163.7v.1M227 164.7h85M228 163.7h.1M228 165.7h.1M228 165.7v45.6M232.6 163.7v-.1l.8 .1M232.6 165.7v.2l.8-.2M232.8 163.6h.4M232.9 165.9v.2l.2-.2M232.9 163.5v.1"/>
<path d="M233.1 163.5v.1M238.4 163.7v-.1l.9 .1M238.4 165.7v.2l.9-.2M238.7 163.6h.3M238.7 165.9v.2h.2v-.2M238.7 163.5v.1M238.9 163.5v.1M243.8 165.7v45.6M244.8 165.7v45.6M249.4 163.7v-.1l.8 .1M249.4 165.7v.2l.8-.2M249.6 163.6h.4"/>
<path d="M249.7 165.9v.2h.2v-.2M249.7 163.5v.1M249.9 163.5v.1M255.2 163.7v-.1l.8 .1M255.2 165.7v.2l.8-.2M255.4 163.6h.4M255.5 165.9v.2h.2v-.2M255.5 163.5v.1M255.7 163.5v.1M260.6 163.7h.1M260.6 165.7h.1M260.6 165.7v45.6"/>
<path d="M261.6 163.7h.1M261.6 165.7h.1M261.6 165.7v45.6M266.2 163.7v-.1l.8 .1M266.2 165.7v.2l.8-.2M266.4 163.6h.4M266.5 165.9v.2h.2v-.2M266.5 163.5v.1M266.7 163.5v.1M272 163.7v-.1l.8 .1M272 165.7v.2l.8-.2M272.2 163.6h.4"/>
<path d="M272.3 165.9v.2h.2v-.2M272.3 163.5v.1M272.5 163.5v.1M277.4 163.7h.1M277.4 165.7h.1M277.4 165.7v45.6M278.4 163.7h.1M278.4 165.7h.1M278.4 165.7v45.6M283 163.7v-.1l.8 .1M283 165.7v.2l.8-.2M283.2 163.6h.4"/>
<path d="M283.3 165.9v.2h.2v-.2M283.3 163.5v.1M283.5 163.5v.1M288.8 163.7v-.1l.8 .1M288.8 165.7v.2l.8-.2M289 163.6h.4M289.1 165.9v.2l.2-.2M289.1 163.5v.1M289.3 163.5v.1M294.3 165.7v45.6M295.2 163.7h.1M295.2 165.7h.1"/>
<path d="M295.2 165.7v45.6M299.8 163.7v-.1l.8 .1M299.8 165.7v.2l.8-.2M300 163.6h.4M300.1 165.9v.2h.2v-.2M300.1 163.5v.1M300.3 163.5v.1M305.6 163.7v-.1l.8 .1M305.6 165.7v.2l.8-.2M305.8 163.6h.4M305.9 165.9v.2h.2v-.2M305.9 163.5v.1"/>
<path d="M306.1 163.5v.1M311 165.7v45.6M312 164.7h.1M312 165.7h.1M312 163.7v.1M187.5 187.4v26.1M54.8 213.5h113.3M57.5 210.1h1l-.5 3.4zM169.4 213.3h2.2v.2h-2.2zM169.5 211.3h.1M169.6 211.3h-.1M169.6 212.1v.2"/>
<path d="M169.6 212.2h.1M169.6 211.9h.1M169.6 211.9v.1M169.6 211.7h.1M169.6 211.5v.4M169.6 211.5h.1M169.6 211.6h.1M169.6 211.6h.7M169.6 211.3h.7M169.6 211.3h.1M169.6 212.4v.7M169.6 212.3v.1"/>
<path d="M169.6 213.1v.2M169.6 213.2h.1M169.6 212.9h.1M169.6 212.5l.1 .5M169.6 212.7h.1M169.6 212.5h.1M169.6 212.6h.1M169.6 212.6h.7M169.6 212.3h.7M169.6 212.3h.1M169.6 211.3h1M169.6 212.2l.7 .1"/>
<path d="M169.6 211.7h.9M169.6 212.7h.9M169.6 211.3l.1 .2M169.6 212.4l.1 .1M169.6 212h.1M169.7 212h.1M169.7 212l-.1 .2M169.7 211.5h.1M169.7 213h.1M169.7 213l-.1 .2M169.7 212.5h.1M170.2 212v.1"/>
<path d="M170.2 212h.1M170.2 211.5h.1M170.2 213h.1M170.2 212.5h.1M170.3 212.2h.1M170.3 212.1h.1M170.3 211.9h.1M170.3 213.2h.1M170.3 213h.1M170.3 212.9h.1M170.3 212h.1M170.3 211.9v.7"/>
<path d="M170.3 212.9v.3M170.3 211.3h.1M170.3 211.6h.1M170.3 212.3h.1M170.3 212.6h.1M170.3 213.2v.1M170.3 211.6h.2M170.3 212.6h.2M170.5 211.3h.1M170.5 211.6h.1M170.5 211.5h.1M170.5 212.3h.1"/>
<path d="M170.5 212h.1M170.5 211.9h.1M170.5 211.7h.1M170.5 212.6h.1M170.5 212.5h.1M170.5 213.3h.1M170.5 213h.1M170.5 212.9h.1M170.5 212.7h.1M170.5 211.9v1.4M170.5 211.9h-.9M170.5 212.9h-.9"/>
<path d="M170.6 211.3h.1M170.6 212.3v.9M170.6 212.2v.1M170.6 213.2v.1M171.6 214.7v11.9M172.8 213.5h17.9M187 210.1h1l-.5 3.4zM213.8 213.5h19.2M216.5 210.1h1l-.5 3.4zM227 211.3h85M227 212.2v.1M227 212.3v1h85v-1"/>
<path d="M227 212.3h85M228 211.3h.1M234.2 213.3v.2h3.4v-.2M251 213.3v.2h3.4v-.2M260.6 211.3h.1M261.6 211.3h.1M267.8 213.3v.2h3.4v-.2M277.4 211.3h.1M278.4 211.3h.1M284.7 213.3v.2h3.3v-.2M295.2 211.3h.1M301.4 213.3v.2h3.4v-.2"/>
<path d="M312 212.2v.1M68 223.4l3.3-.4v1zM68 223.4h44.1M122.3 235h-6.3l-14 13.8M123.9 223.4h47.7M168.2 223l3.4 .4-3.4 .6zM174.5 238.4v34.6M177.8 238.4v34.7M200.8 230.9h-6.4l-16.6 14.6M71.3 253.4h36.4M71.7 257.4h35.6M71.8 249.4h35.4"/>
<path d="M76.1 249.4v-.6h3.3v.6M76.1 257.4v.5h3.3v-.5M77 248.8v-.5h1.5v.5M77.4 257.9v.9h.8v-.9M77.4 248.3v.5M78.1 248.3v.5M99.4 249.4v-.6h3.4v.6M99.4 257.4v.5h3.4v-.5M100.4 248.8v-.5h1.4v.5M100.7 257.9v.9h.8v-.9M100.8 248.3v.5M101.5 248.3v.5"/>
<path d="M104 246.2l.7 .7-2.7 1.9zM107.7 253.5h.1M174.5 244.3h-.4v2.7h.4M177.8 244.3h.5v2.7h-.5M180 243l.7 .7-2.9 1.8zM174.5 263.7h-.4v2.8h.4M177.8 263.7h.5v2.8h-.5"/>
<circle cx="171" cy="59.6" r=".13"/>
<circle cx="171" cy="44.9" r=".12"/>
<circle cx="171.1" cy="42.8" r=".12"/>
<circle cx="334.5" cy="53.5" r=".08"/>
<circle cx="337.6" cy="51.7" r=".07"/>
<circle cx="171" cy="61.7" r=".13"/>
<circle cx="171" cy="78.5" r=".13"/>
<circle cx="171" cy="76.4" r=".13"/>
<circle cx="301.9" cy="72.3" r=".07"/>
<circle cx="307.7" cy="68.9" r=".07"/>
<circle cx="316.6" cy="63.7" r=".07"/>
<circle cx="319.7" cy="62" r=".07"/>
<circle cx="171" cy="95.3" r=".13"/>
<circle cx="171" cy="93.2" r=".12"/>
<circle cx="68.7" cy="111.2" r="5.2"/>
<circle cx="171" cy="110" r=".13"/>
<circle cx="171.1" cy="112.1" r=".12"/>
<circle cx="307.8" cy="102.8" r="4.4"/>
<circle cx="331.9" cy="129.5" r="4.4"/>
<circle cx="371.6" cy="137.5" r=".08"/>
<circle cx="380.5" cy="132.3" r=".08"/>
<circle cx="390.5" cy="126.5" r=".08"/>
<circle cx="235.9" cy="164.8" r="4.6"/>
<circle cx="89.5" cy="253.5" r="18.2"/>
<circle cx="176.6" cy="255.7" r="17.4"/>
</g>
<path d="M77.3 257.2v-7.7M78.2 257.2v-7.7M100.7 257.2v-7.7M101.6 257.2v-7.7" fill="none" stroke="#c0c0c0" stroke-width=".28" stroke-dasharray="15.2 1.3 1.3 1.3" stroke-dashoffset="13.3"/>
<g fill="none" stroke="#c0c0c0" stroke-width=".35">
<path d="M60 2.5v7.5M110 2.5v7.5M160 2.5v7.5M210 2.5v7.5M260 2.5v7.5M310 2.5v7.5M360 2.5v7.5M2.5 48.5h7.5M410 48.5h7.5M2.5 98.5h7.5M410 98.5h7.5M2.5 148.5h7.5"/>
<path d="M410 148.5h7.5M2.5 198.5h7.5M410 198.5h7.5M2.5 248.5h7.5M410 248.5h7.5M60 287v7.5M110 287v7.5M160 287v7.5M210 287v7.5M260 287v7.5M310 287v7.5M360 287v7.5"/>
</g>
<g fill="none" stroke="#c0c0c0" stroke-width=".5">
<path d="M249.1 257h160.9M249.1 250h79.7M261.3 257v20.4M286 257v20.4M306.2 250v27.4M328.8 242.3v44.7M410 242.3h-160.9v44.7M249.1 272.6h160.9M249.1 267.4h160.9M249.1 262.2h160.9M249.1 277.4h160.9M382.7 277.4v5.4"/>
<path d="M249.1 282.8h160.9M311 282.8v4.2M373 282.8v4.2"/>
</g>
<path d="M10 10h400v277h-400z" fill="none" stroke="#c0c0c0" stroke-width=".7"/>
<path d="M168.2 223l3.4 .4-3.4 .6zM68 223.4l3.3-.4v1zM187 161.4h1l-.5 3.3zM187.5 142.1l.5 3.3h-1zM187 210.1h1l-.5 3.4zM187.5 164.7l.5 3.3h-1zM58 142.1l.5 3.3h-1zM57.5 210.1h1l-.5 3.4zM46 35l.5 3.3h-1zM45.5 116.7h1l-.5 3.3zM167.3 24.4l3.3 .6-3.3 .5zM68.1 25l3.3-.6v1.1zM217 142.1l.5 3.3h-1zM216.5 210.1h1l-.5 3.4zM308.7 129.4l3.3 .5-3.3 .6zM227 129.9l3.3-.5v1.1zM104 246.2l.7 .7-2.7 1.9zM310.9 86.3l-.1 3.3-1-.2zM345.7 132l3.2 1.2-3.4-.2zM180 243l.7 .7-2.9 1.8z" fill="#000"/>
<g font-size="8.1">
<text x="27.8" y="8">8</text>
<text x="82.8" y="8">7</text>
<text x="132.8" y="8">6</text>
<text x="182.8" y="8">5</text>
<text x="232.8" y="8">4</text>
<text x="282.8" y="8">3</text>
<text x="332.8" y="8">2</text>
<text x="387.8" y="8">1</text>
<text x="3" y="27.2">F</text>
<text x="413" y="27.2">F</text>
<text x="2.8" y="76.5">E</text>
<text x="412.8" y="76.5">E</text>
<text x="2" y="126.5">D</text>
<text x="412" y="126.5">D</text>
<text x="1.7" y="176.5">C</text>
<text x="411.7" y="176.5">C</text>
<text x="2.7" y="226.5">B</text>
<text x="412.7" y="226.5">B</text>
<text x="2" y="275.7">A</text>
<text x="412" y="275.7">A</text>
<text x="27.8" y="295">8</text>
<text x="82.8" y="295">7</text>
<text x="132.8" y="295">6</text>
<text x="182.8" y="295">5</text>
<text x="232.8" y="295">4</text>
<text x="282.8" y="295">3</text>
<text x="332.8" y="295">2</text>
<text x="387.8" y="295">1</text>
</g>
<g font-size="4.2">
<text x="230.1" y="15.2">ITEM NO.</text>
<text x="268.9" y="15.2">PART NUMBER</text>
<text x="338" y="15.2">DESCRIPTION</text>
<text x="394.7" y="15.2">QTY.</text>
<text x="238" y="22.5">1</text>
<text x="270.5" y="22.5">NTPL160-P05</text>
<text x="337.6" y="22.5">SUB PANEL 05</text>
<text x="398.1" y="22.5">1</text>
<text x="111.3" y="26.5">6149</text>
<text x="238" y="29.4">2</text>
<text x="270.5" y="29.4">NTPL160-P08</text>
<text x="326.4" y="29.4">VERTICAL GLASS SIDE FIX</text>
<text x="398.1" y="29.4">1</text>
<text x="238" y="36.3">3</text>
<text x="278.7" y="36.3">M12</text>
<text x="350.6" y="36.3">-</text>
<text x="396.9" y="36.3">20</text>
<text x="41.3" y="77.7">5100</text>
<text x="306.6" y="104.3">1</text>
<text x="59.8" y="109.2">B</text>
<text x="261.4" y="131.5">5100</text>
<text x="330.8" y="131">2</text>
<text x="182.9" y="155.2">1356</text>
<text x="234.8" y="173.9">A</text>
<text x="53.3" y="178.4">4280</text>
<text x="212.3" y="176.3">4280</text>
<text x="182.9" y="186.5">2924</text>
<text x="113.3" y="225">6214</text>
<text x="201.3" y="232.4">10 XM12</text>
<text x="122.9" y="236.6">10 XM12</text>
<text x="81.4" y="277.4">DETAIL A</text>
<text x="169.4" y="280.7">DETAIL B</text>
</g>
<text font-size="3.9" x="316.7" y="286.4">A3</text>
<g font-size="3.5">
<text x="251.6" y="247.2">TITLE - PANEL 05</text>
<text x="250.4" y="254.8">DWG NO - NTPL160-PANEL05</text>
<text x="307.6" y="254.8">QTY - 1</text>
</g>
<g font-size="2.8">
<text x="367.5" y="247.7">NIHVA TECHNOLOGIES</text>
<text x="367.5" y="250.5">PVT.LTD.PUNE</text>
<text x="269.8" y="260.4">NAME</text>
<text x="287.8" y="260.4">SIGNATURE</text>
<text x="313.9" y="260.5">DATE</text>
<text x="330.9" y="260.5">PROJECT NO - NTPL160</text>
<text x="250.3" y="265.7">DRAWN</text>
<text x="270.9" y="266.1">D.V.</text>
<text x="310.9" y="265.5">02.06.2023</text>
<text x="330.9" y="265.5">PRODUCT - RETRACTABLE ROOF</text>
<text x="250.2" y="271.1">CHK'D</text>
<text x="250.2" y="275.8">APPV'D</text>
<text x="270.9" y="271.1">P.M.</text>
<text x="271.3" y="275.8">V.T.</text>
<text x="310.9" y="270.6">02.06.2023</text>
<text x="310.9" y="275.7">02.06.2023</text>
<text x="330.7" y="270.6">SITE LOCATION -</text>
<text x="250.7" y="281.1">if any queries contact -</text>
<text x="284.3" y="281.1">supportautomation@nihva.com</text>
<text x="330.7" y="281.1">REVISION -</text>
<text x="250.7" y="285.6">ALL DIMENSION ARE IN mm</text>
<text x="330.7" y="285.6">SCALE -</text>
</g>
<text font-size="2.1" x="368.1" y="255.1">Website - www.nihva.com</text>
<text font-size="2" x="375.7" y="285.6">SHEET 1 OF 1</text>
</svg>
